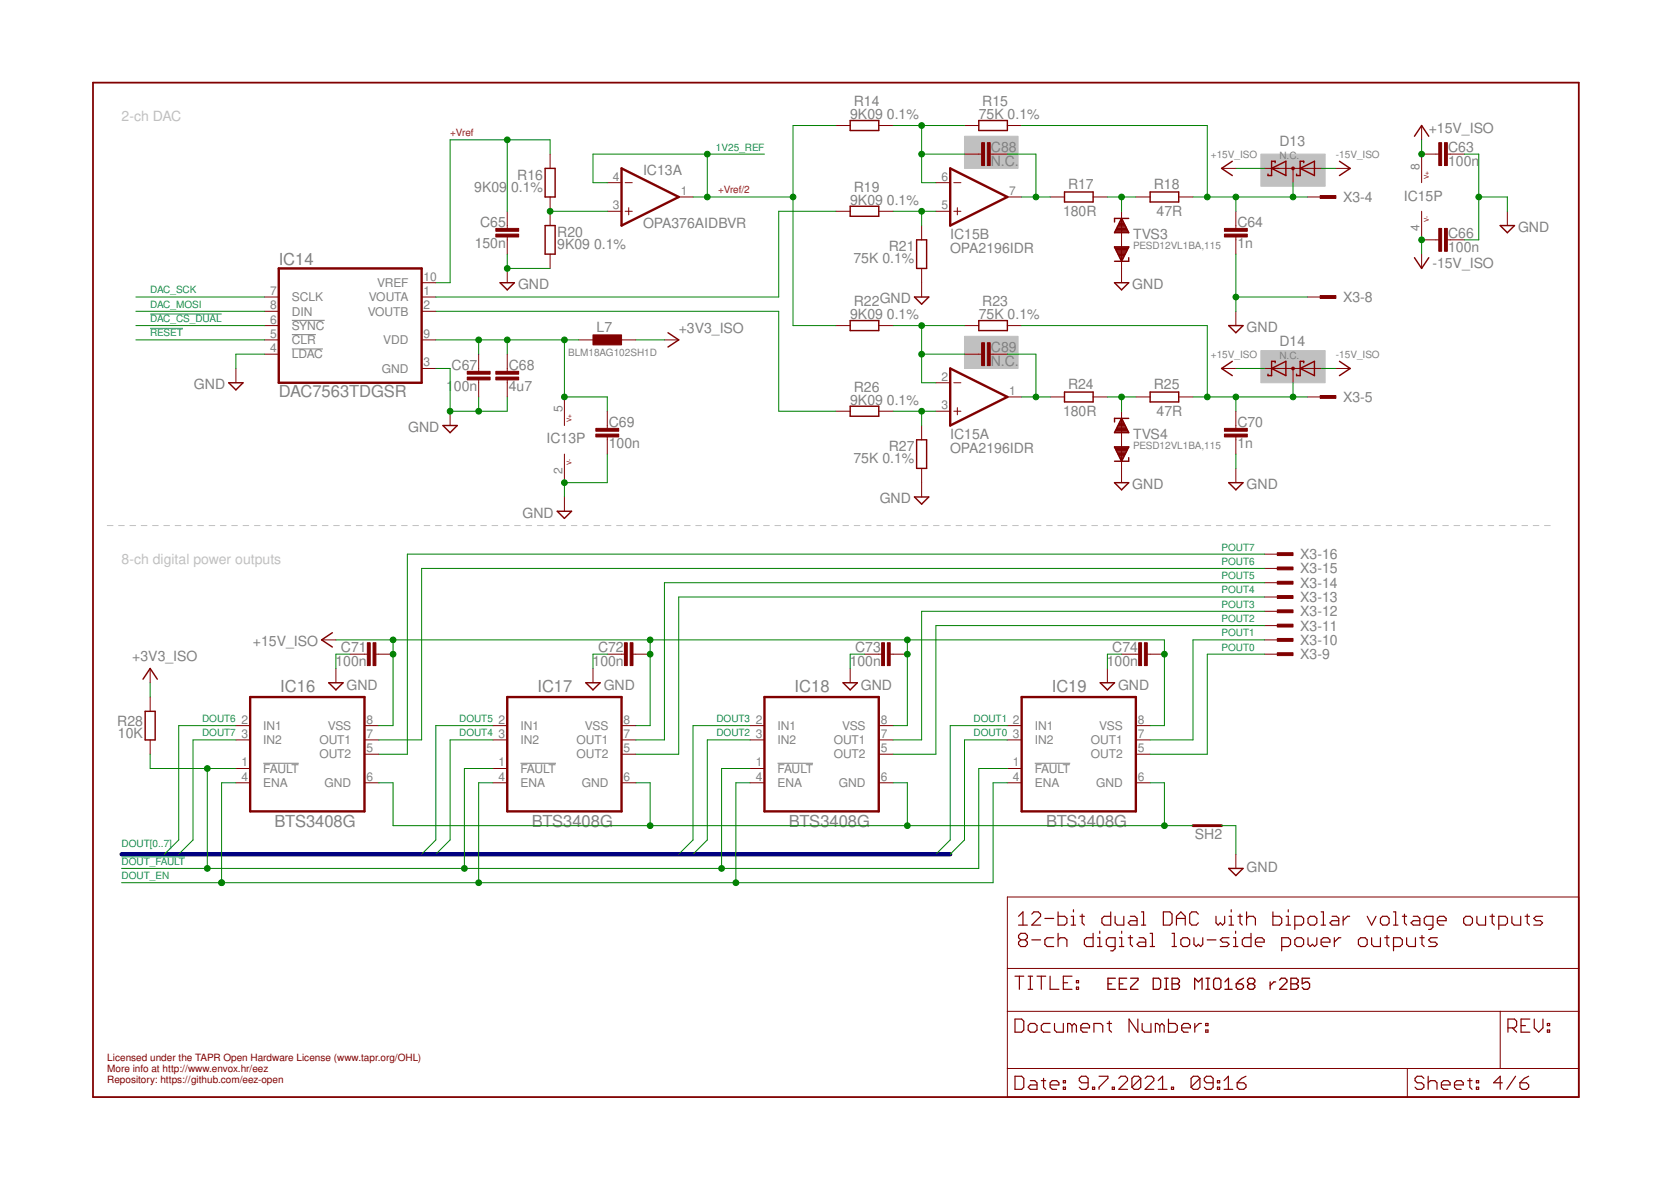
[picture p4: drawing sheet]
<svg xmlns="http://www.w3.org/2000/svg" width="297mm" height="210mm" viewBox="0 0 297 210" stroke-linecap="round" stroke-linejoin="round" font-family="sans-serif">
<g fill="none" stroke="#c0c0c0" stroke-width=".18">
<path d="M19.1 93.4h1M21.1 93.4h1M23.1 93.4h1M25.1 93.4h1M27.1 93.4h1M29.1 93.4h1M31.1 93.4h1.1M33.1 93.4h1.1M35.2 93.4h1M37.2 93.4h1M39.2 93.4h1M41.2 93.4h1"/>
<path d="M43.2 93.4h1M45.2 93.4h1M47.2 93.4h1M49.3 93.4h.9M51.3 93.4h1M53.3 93.4h1M55.3 93.4h1M57.3 93.4h1M59.3 93.4h1M61.3 93.4h1M63.3 93.4h1M65.3 93.4h1.1"/>
<path d="M67.4 93.4h1M69.4 93.4h1M71.4 93.4h1M73.4 93.4h1M75.4 93.4h1M77.4 93.4h1M79.4 93.4h1M81.4 93.4h1M83.4 93.4h1.1M85.4 93.4h1.1M87.5 93.4h1M89.5 93.4h1"/>
<path d="M91.5 93.4h1M93.5 93.4h1M95.5 93.4h1M97.5 93.4h1M99.5 93.4h1M101.6 93.4h1M103.6 93.4h1M105.6 93.4h1M107.6 93.4h1M109.6 93.4h1M111.6 93.4h1M113.6 93.4h1"/>
<path d="M115.6 93.4h1M117.6 93.4h1.1M119.7 93.4h1M121.7 93.4h1M123.7 93.4h1M125.7 93.4h1M127.7 93.4h1M129.7 93.4h1M131.7 93.4h1M133.7 93.4h1M135.7 93.4h1.1M137.8 93.4h1"/>
<path d="M139.8 93.4h1M141.8 93.4h1M143.8 93.4h1M145.8 93.4h1M147.8 93.4h1M149.8 93.4h1M151.8 93.4h1M153.9 93.4h1M155.9 93.4h1M157.9 93.4h1M159.9 93.4h1M161.9 93.4h1"/>
<path d="M163.9 93.4h1M165.9 93.4h1M167.9 93.4h1.1M169.9 93.4h1.1M172 93.4h1M174 93.4h1M176 93.4h1M178 93.4h1M180 93.4h1M182 93.4h1M184 93.4h1M186 93.4h1"/>
<path d="M188 93.4h1.1M190.1 93.4h1M192.1 93.4h1M194.1 93.4h1M196.1 93.4h1M198.1 93.4h1M200.1 93.4h1M202.1 93.4h1M204.2 93.4h.9M206.2 93.4h1M208.2 93.4h1M210.2 93.4h1"/>
<path d="M212.2 93.4h1M214.2 93.4h1M216.2 93.4h1M218.2 93.4h1M220.2 93.4h1.1M222.2 93.4h1.1M224.3 93.4h1M226.3 93.4h1M228.3 93.4h1M230.3 93.4h1M232.3 93.4h1M234.3 93.4h1"/>
<path d="M236.3 93.4h1M238.3 93.4h1.1M240.3 93.4h1.1M242.4 93.4h1M244.4 93.4h1M246.4 93.4h1M248.4 93.4h1M250.4 93.4h1M252.4 93.4h1M254.4 93.4h1M256.5 93.4h1M258.5 93.4h1"/>
<path d="M260.5 93.4h1M262.5 93.4h1M264.5 93.4h1M266.5 93.4h1M268.5 93.4h1M270.5 93.4h1M272.5 93.4h1.1M274.6 93.4h1"/>
</g>
<g fill="#c0c0c0" stroke="#c0c0c0" stroke-width=".18">
<path d="M224.1 27.4h11.5v5.7h-11.5z"/>
<path d="M224.1 62.3h11.5v5.7h-11.5z"/>
<path d="M171.4 24.2h9.6v5.7h-9.6z"/>
<path d="M171.4 59.8h9.6v5.7h-9.6z"/>
</g>
<path d="M51.9 59.5h4.3M51.9 56.9h5.8M51.9 62h5.5M46.8 135.7h6.3M92.5 135.7h6.3M138.2 135.7h6.3M183.9 135.7h6.3" fill="none" stroke="#808080" stroke-width=".18"/>
<g fill="none" stroke="#800000" stroke-width=".21">
<path d="M180.4 173.5h1.6M181.1 162.9l.7-.8v2.3M181.1 164.4h1.5M181.2 173.5v2.3M181.5 167l-.4-.3v-.4l.4-.4h.7l.4 .4v.4l-.4 .3M181.5 167l-.4 .4v.4l.4 .4h.7l.4-.4v-.4l-.4-.4M181.5 167h.7M182.8 173.5h.8M182.8 175.8h.8M183.2 173.5v2.3M183.4 162.5l.4-.4h.8l.4 .4v.4l-1.6 1.5h1.6M183.4 167h1.6"/>
<path d="M184.3 173.5h1.6M185.1 173.5v2.3M185.7 163.2h1.6M186.7 173.5v2.3h1.5M187.3 166.7h-1.2l-.4 .3v.8l.4 .4h1.2M188.1 162.1v2.3h1.2l.4-.4v-.8l-.4-.3h-1.2M188.1 165.9v2.3M188.1 167l.4-.3h.8l.4 .3v1.2M189 174.7h.8M190.4 164.4h.8M190.4 162.9h.4v1.5M190.6 173.5h-1.6v2.3h1.6"/>
<path d="M190.8 161.7v.4M191.3 175.5h.4v.3h-.4zM191.3 174.3h.4v.4h-.4zM192 162.9h.8M192.4 162.5v1.5l.4 .4M194.3 165.9v2.3h-1.2l-.3-.4v-.8l.3-.3h1.2M195.1 168.2h.8M195.1 166.7h.4v1.5M195.5 165.5v.4M197.4 162.1v2.3h-1.1l-.4-.4v-.8l.4-.3h1.1M198.2 162.9v1.1l.4 .4h1.2v-1.5M198.2 168.2h-1.2l-.3-.4v-.8l.3-.3h1.2v1.9l-.4 .4h-.4"/>
<path d="M199 168.2h.8M199 166.7h.4v1.5M199.4 165.5v.4M200.6 166.7h.7M200.9 162.9h.8l.4 .3v1.2h-1.2l-.3-.4 .3-.4h1.2M200.9 166.3v1.5l.4 .4M202.5 166.7h.8l.4 .3v1.2h-1.2l-.4-.4 .4-.4h1.2M202.9 164.4h.8M202.9 162.1h.4v2.3M204.4 165.9h.5v2.3M204.4 168.2h.8M206.8 162.1h1.2l.3 .4v1.5l-.3 .4h-1.2z"/>
<path d="M208.3 165.9h.4v2.3M208.3 168.2h.8M209.1 163.2h1.6M209.1 164.4v-1.5l.8-.8 .8 .8v1.5M209.9 167l.4-.3h.8l.4 .3v.8l-.4 .4h-.8l-.4-.4zM212.2 166.7v1.1l.4 .4 .4-.4 .4 .4 .4-.4v-1.1M213 162.5l-.4-.4h-.7l-.4 .4v1.5l.4 .4h.7l.4-.4M214.6 167h1.6M216.2 162.9v1.1l.3 .4 .4-.4 .4 .4 .4-.4v-1.1M218.5 164.4h.8M218.5 162.9h.4v1.5M218.5 166.7h-1.2l-.4 .3 .4 .4h.8l.4 .4-.4 .4h-1.2"/>
<path d="M218.9 161.7v.4M219.3 168.2h.7M219.3 166.7h.3v1.5M219.6 165.5v.4M220 162.9h.8M220.4 162.5v1.5l.4 .4M221.6 163.2l.4-.3h.8l.4 .3v1.2M221.6 162.1v2.3M222.4 165.9v2.3h-1.2l-.4-.4v-.8l.4-.3h1.2M223.2 167.4h1.5v-.4l-.4-.3h-.8l-.3 .3v.8l.3 .4h.8M226.3 162.1v2.3h1.2l.3-.4v-.8l-.3-.3h-1.2M227.8 168.2h1.2l.4-.4v-.8l-.4-.3h-1.2v2.3"/>
<path d="M228.6 164.4h.8M228.6 162.9h.4v1.5M229 161.7v.4M230.2 164.4h1.2l.3-.4v-.8l-.3-.3h-1.2v2.3M230.2 167l.4-.3h.8l.3 .3v.8l-.3 .4h-.8l-.4-.4zM232.5 163.2l.4-.3h.8l.4 .3v.8l-.4 .4h-.8l-.4-.4zM232.5 166.7v1.1l.4 .4 .4-.4 .4 .4 .4-.4v-1.1M234.8 164.4h.8M234.8 162.1h.4v2.3M234.8 167.4h1.6v-.4l-.4-.3h-.8l-.4 .3v.8l.4 .4h.8M236.8 162.9h.8l.4 .3v1.2h-1.2l-.4-.4 .4-.4h1.2M237.2 166.7v1.5"/>
<path d="M238.4 166.7h-.4l-.8 .7M238.8 162.9v1.5M239.9 162.9h-.4l-.7 .7M241.5 167l.4-.3h.8l.3 .3v.8l-.3 .4h-.8l-.4-.4zM243 162.9l.8 1.5 .8-1.5M243.8 166.7v1.1l.4 .4h1.2v-1.5M245.4 163.2l.4-.3h.7l.4 .3v.8l-.4 .4h-.7l-.4-.4zM246.1 166.7h.8M246.5 166.3v1.5l.4 .4M247.7 164.4h.8M247.7 162.1h.4v2.3M247.7 168.2h1.2l.4-.4v-.8l-.4-.3h-1.2v2.3"/>
<path d="M249.3 162.9h.7M249.7 162.5v1.5l.3 .4M250 166.7v1.1l.4 .4h1.2v-1.5M251.2 162.9h.8l.4 .3v1.2h-1.2l-.4-.4 .4-.4h1.2M252.4 166.7h.8M252.8 166.3v1.5l.4 .4M254.7 164.4h-1.1l-.4-.4v-.8l.4-.3h1.1v1.9l-.4 .4h-.3M255.5 163.6h1.6v-.4l-.4-.3h-.8l-.4 .3v.8l.4 .4h.8M255.5 166.7h-1.2l-.3 .3 .3 .4h.8l.4 .4-.4 .4h-1.1M260.2 163.2l.4-.3h.7l.4 .3v.8l-.4 .4h-.7l-.4-.4zM262.5 162.9v1.1l.4 .4h1.2v-1.5M264.9 162.9h.7"/>
<path d="M265.3 162.5v1.5l.3 .4M266.4 164.4h1.2l.4-.4v-.8l-.4-.3h-1.2v2.3M268.8 162.9v1.1l.4 .4h1.1v-1.5M271.1 162.9h.8M271.5 162.5v1.5l.4 .4M274.2 162.9h-1.2l-.4 .3 .4 .4h.8l.4 .4-.4 .4h-1.2M180.4 181.1h1.2l.4 .4v1.6l-.4 .4h-1.2zM180.4 191.3h1.2l.4 .4v1.5l-.4 .4h-1.2zM182.8 182.3l.4-.4h.7l.4 .4v.8l-.4 .4h-.7l-.4-.4zM183.2 192.1h.7l.4 .3v1.2h-1.1l-.4-.4 .4-.4h1.1M185.1 192.1h.8M185.5 191.7v1.5l.4 .4"/>
<path d="M186.7 192.8h1.5v-.4l-.4-.3h-.8l-.3 .3v.8l.3 .4h.8M186.7 181.9h-1.2l-.4 .4v.8l.4 .4h1.2M187.5 181.9v1.2l.3 .4h1.2v-1.6M189 193.2h.4v.4h-.4zM189 192.1h.4v.3h-.4zM190.6 182.3l-.4-.4h-.4v1.6M190.6 182.3l.4-.4 .3 .4v1.2M190.6 182.3v1.2M192.1 182.7h1.6v-.4l-.4-.4h-.8l-.4 .4v.8l.4 .4h.8M193.4 192.4h-1.1l-.4-.3v-.4l.4-.4h.7l.4 .4v1.5l-.4 .4h-.7l-.4-.4M194.2 193.2h.4v.4h-.4zM194.5 183.5v-1.6h1.1l.4 .4v1.2"/>
<path d="M195.4 191.3h1.5v.4l-1.5 1.5v.4M196.8 181.9h.8M197.2 181.5v1.6l.4 .4M197.7 193.2h.4v.4h-.4zM198.9 191.7l.4-.4h.7l.4 .4v.4l-1.5 1.5h1.5M202.3 181.1v2.4l-1.6-2.4v2.4M202.8 191.7v1.5l-.4 .4h-.8l-.4-.4M202.8 191.7l-.4-.4h-.8l-.4 .4v1.5M202.8 191.7l-1.6 1.5M203 181.9v1.2l.4 .4h1.2v-1.6M203.6 191.7l.3-.4h.8l.4 .4v.4l-1.5 1.5h1.5M205.9 193.6h1.6"/>
<path d="M205.9 192.1l.8-.8v2.3M206.2 182.3l-.4-.4h-.4v1.6M206.2 182.3v1.2M206.2 182.3l.3-.4 .4 .4v1.2M207.7 181.1v2.4h1.2l.4-.4v-.8l-.4-.4h-1.2M208.2 193.2h.4v.4h-.4zM210.1 182.7h1.5v-.4l-.4-.4h-.8l-.3 .4v.8l.3 .4h.8M212.4 181.9v1.6M213.3 191.7v1.5l-.4 .4h-.8l-.4-.4M213.3 191.7l-.4-.4h-.8l-.4 .4v1.5M213.3 191.7l-1.6 1.5M213.6 181.9h-.4l-.8 .8"/>
<path d="M214.3 183.1h.4v.4h-.4zM214.3 181.9h.4v.4h-.4zM215.6 192.4h-1.1l-.4-.3v-.4l.4-.4h.7l.4 .4v1.5l-.4 .4h-.7l-.4-.4M216.4 193.2h.4v.4h-.4zM216.4 192.1h.4v.3h-.4zM217.6 193.6h1.5M217.6 192.1l.8-.8v2.3M219.9 192.4h1.2l.4 .4v.4l-.4 .4h-.8l-.4-.4zM221.5 191.3l-.8 .4-.8 .7M253.1 191.7l-.4-.4h-.8l-.4 .4v.4l.4 .3h.8l.4 .4v.4l-.4 .4h-.8l-.4-.4M253.9 192.4l.4-.3h.8l.3 .3v1.2M253.9 191.3v2.3"/>
<path d="M256.2 192.8h1.6v-.4l-.4-.3h-.8l-.4 .3v.8l.4 .4h.8M258.6 192.8h1.5v-.4l-.4-.3h-.7l-.4 .3v.8l.4 .4h.7M260.9 192.1h.8M261.3 191.7v1.5l.4 .4M262.4 193.2h.4v.4h-.4zM262.4 192.1h.4v.3h-.4zM267.1 192.4h-1.6l1.2-1.1v2.3M268.1 182.7h1.1l.4-.4v-.8l-.4-.4h-1.1v2.4M268.8 182.7l.8 .8M269.4 191.3l-1.6 2.3M270.2 192.4h1.2l.3 .4v.4l-.3 .4h-.8l-.4-.4zM270.4 182.3h.8"/>
<path d="M271.7 191.3l-.7 .4-.8 .7M271.9 181.1h-1.5v2.4h1.5M272.7 181.1v1.6l.8 .8 .8-.8v-1.6M275.1 183.1h.4v.4h-.4zM275.1 181.9h.4v.4h-.4z"/>
</g>
<path d="M16.5 14.7h264.1v180.3h-264.1z" fill="none" stroke="#800000" stroke-width=".32"/>
<g fill="none" stroke="#800000" stroke-width=".18">
<path d="M90.2 37.5v3.1M97.8 27.4v2.5M97.8 35v5.1M107.9 37.5h2.6M107.9 32.5h2.6M111.1 37.5h1.3M111.1 32.5h1.3M111.8 36.9v1.3M120.6 35h2.6M148.6 37.5h2.5M148.6 22.3h2.5M156.2 37.5h2.5"/>
<path d="M156.2 22.3h2.5M166.4 37.5h2.5M166.4 32.5h2.5M169.5 37.5h1.3M169.5 32.5h1.3M170.2 36.9v1.3M171.4 22.3h2.6M171.4 27.4h3.1M176 27.4h3.1M179.1 22.3h2.5M179.1 35h2.5M186.7 35h2.5"/>
<path d="M194.3 35h2.5M199.4 37.5v12.7M201.9 35h2.5M209.5 35h2.6M217.1 29.9h2.6M219.7 37.5v3.1M224.8 29.9h10.1M229.8 29.9v2.6M232.4 35h2.5M237.5 29.9h2.5M252.7 22.3v2.5M252.7 37.5v5.1h3.1"/>
<path d="M255.8 27.4h-3.1v5.1M257.3 27.4h3M267.9 37.5v2.6M47 55.3h2.6M47 52.8h2.6M47 57.9h2.6M75 50.2h2.5M75 55.3h2.5M75 52.8h2.5M90.2 42.1v3.1M90.2 47.7v2.5M97.8 45.2v2.5"/>
<path d="M148.6 57.9h2.5M156.2 57.9h2.5M163.8 40.1v2.5M163.8 47.7v5.1M171.4 57.9h2.6M179.1 57.9h2.5M219.7 42.1v3.1M219.7 55.3v2.6M232.4 52.8h2.5M252.7 45.2v2.5M257.3 42.6h3M41.9 65.5v2.5"/>
<path d="M47 60.4h2.6M47 62.9h2.6M75 60.4h2.5M75 65.5h2.5M80 73.1v2.5M85.1 62.9v3.1M85.1 67.5v3M90.2 62.9v3.1M90.2 67.5v3M100.3 70.5v5.1M102.9 60.4h2.5M107.9 73.1v3"/>
<path d="M107.9 77.7v3M110.5 60.4h2.5M118.1 60.4h2.5M148.6 73.1h2.5M156.2 73.1h2.5M163.8 75.6v2.6M166.4 73.1h2.5M166.4 68h2.5M169.5 73.1h1.3M169.5 68h1.3M170.2 72.5v1.2M171.4 62.9h3.1"/>
<path d="M176 62.9h3.1M179.1 70.5h2.5M186.7 70.5h2.5M194.3 70.5h2.5M199.4 73.1v12.7M201.9 70.5h2.5M209.5 70.5h2.6M217.1 65.5h2.6M219.7 73.1v3M219.7 77.7v3M224.8 65.5h10.1M229.8 65.5v2.5"/>
<path d="M232.4 70.5h2.5M237.5 65.5h2.5M100.3 80.7v5.1M100.3 88.3v2.6M163.8 83.2v5.1M219.7 83.2v2.6M224.8 98.5h2.5M26.7 118.8v2.5M57.2 113.7h2.5M59.7 118.8v2.5M62.3 116.3h3M66.8 116.3h3.1"/>
<path d="M105.4 118.8v2.5M107.9 116.3h3.1M112.5 116.3h3.1M151.1 118.8v2.5M153.7 116.3h3M158.2 116.3h3.1M196.8 118.8v2.5M199.4 116.3h3M203.9 116.3h3.1M224.8 113.7h2.5M224.8 116.3h2.5M224.8 111.2h2.5"/>
<path d="M224.8 108.6h2.5M224.8 106.1h2.5M224.8 103.6h2.5M224.8 101h2.5M26.7 123.9v2.5M26.7 131.5v2.5M41.9 129h2.6M41.9 136.6h2.6M41.9 131.5h2.6M41.9 139.1h2.6M64.8 129h2.5M64.8 131.5h2.5"/>
<path d="M64.8 139.1h2.5M64.8 134h2.5M87.6 129h2.6M87.6 136.6h2.6M87.6 131.5h2.6M87.6 139.1h2.6M110.5 129h2.5M110.5 131.5h2.5M110.5 139.1h2.5M110.5 134h2.5M133.3 129h2.6M133.3 136.6h2.6"/>
<path d="M133.3 131.5h2.6M133.3 139.1h2.6M156.2 129h2.5M156.2 131.5h2.5M156.2 139.1h2.5M156.2 134h2.5M179.1 129h2.5M179.1 136.6h2.5M179.1 131.5h2.5M179.1 139.1h2.5M201.9 129h2.5M201.9 131.5h2.5"/>
<path d="M201.9 139.1h2.5M201.9 134h2.5M179.1 159.4h101.5v35.6h-101.5zM219.7 151.8v2.5M179.1 179.7h101.5M179.1 172.1h101.5M266.7 179.7v10.2M179.1 189.9h101.5M250.2 189.9v5.1"/>
</g>
<g fill="none" stroke="#800000" stroke-width=".23">
<path d="M197 174.9h.6M198.3 173.9h-1.3v1.9h1.3M199 174.9h.6M200.3 173.9h-1.3v1.9h1.3M201 173.9h1.3v.3l-1.3 1.3v.3h1.3M205 173.9h1l.3 .3v1.3l-.3 .3h-1zM207 173.9h.7M207 175.8h.7M207.3 173.9v1.9M208.3 173.9h1l.4 .3v.3l-.4 .4 .4 .3v.3l-.4 .3h-1zM208.3 174.9h1M212.4 175.8v-1.9l.6 .6 .7-.6v1.9"/>
<path d="M214.4 173.9h.6M214.4 175.8h.6M214.7 173.9v1.9M216 173.9h.7l.3 .3v1.3l-.3 .3h-.7l-.3-.3v-1.3zM217.7 175.8h1.3M217.7 174.5l.7-.6v1.9M219.8 174.9h.9l.3 .3v.3l-.3 .3h-.6l-.3-.3zM221 173.9l-.6 .3-.6 .7M222.1 174.9l-.3-.4v-.3l.3-.3h.6l.4 .3v.3l-.4 .4M222.1 174.9l-.3 .3v.3l.3 .3h.6l.4-.3v-.3l-.4-.3M222.1 174.9h.6M225.8 174.5v1.3"/>
<path d="M226.8 174.5h-.4l-.6 .7M227.5 174.2l.3-.3h.6l.4 .3v.3l-1.3 1.3h1.3M229.5 173.9h.9l.4 .3v.3l-.4 .4 .4 .3v.3l-.4 .3h-.9zM229.5 174.9h.9M232.8 173.9h-1.3v1l.6-.4h.4l.3 .4v.6l-.3 .3h-.7l-.3-.3"/>
</g>
<g fill="#800000" stroke="#800000" stroke-width=".18">
<path d="M227.1 113.5h2.7v.5h-2.7z"/>
<path d="M88.1 66h4.1v.5h-4.1z"/>
<path d="M88.1 67h4.1v.5h-4.1z"/>
<path d="M83.1 67h4v.5h-4z"/>
<path d="M83.1 66h4v.5h-4z"/>
<path d="M217.7 41.6h4v.5h-4z"/>
<path d="M217.7 40.6h4v.5h-4z"/>
<path d="M217.7 77.2h4v.5h-4z"/>
<path d="M217.7 76.1h4v.5h-4z"/>
<path d="M88.1 40.6h4.1v.5h-4.1z"/>
<path d="M88.1 41.6h4.1v.5h-4.1z"/>
<path d="M105.4 59.5h5.1v1.8h-5.1z"/>
<path d="M105.9 77.2h4.1v.5h-4.1z"/>
<path d="M105.9 76.1h4.1v.5h-4.1z"/>
<path d="M256.8 25.4h.5v4h-.5z"/>
<path d="M255.8 25.4h.5v4h-.5z"/>
<path d="M256.8 40.6h.5v4.1h-.5z"/>
<path d="M255.8 40.6h.5v4.1h-.5z"/>
<path d="M203.4 114.2h.5v4.1h-.5z"/>
<path d="M202.4 114.2h.5v4.1h-.5z"/>
<path d="M157.7 114.2h.5v4.1h-.5z"/>
<path d="M156.7 114.2h.5v4.1h-.5z"/>
<path d="M112 114.2h.5v4.1h-.5z"/>
<path d="M111 114.2h.5v4.1h-.5z"/>
<path d="M66.3 114.2h.5v4.1h-.5z"/>
<path d="M65.3 114.2h.5v4.1h-.5z"/>
<path d="M227.1 116h2.7v.5h-2.7z"/>
<path d="M227.1 110.9h2.7v.5h-2.7z"/>
<path d="M227.1 108.4h2.7v.5h-2.7z"/>
<path d="M227.1 105.9h2.7v.5h-2.7z"/>
<path d="M227.1 103.3h2.7v.5h-2.7z"/>
<path d="M227.1 100.8h2.7v.5h-2.7z"/>
<path d="M227.1 98.2h2.7v.5h-2.7z"/>
<path d="M234.7 52.5h2.8v.5h-2.8z"/>
<path d="M234.7 34.8h2.8v.5h-2.8z"/>
<path d="M234.7 70.3h2.8v.5h-2.8z"/>
<path d="M175.5 25.4h.5v4h-.5z"/>
<path d="M174.5 25.4h.5v4h-.5z"/>
<path d="M175.5 60.9h.5v4.1h-.5z"/>
<path d="M174.5 60.9h.5v4.1h-.5z"/>
</g>
<g fill="none" stroke="#800000" stroke-width=".25">
<path d="M96.9 29.9h1.8v5.1h-1.8zM151.1 36.7h5.1v1.7h-5.1zM151.1 21.4h5.1v1.8h-5.1zM174 21.4h5.1v1.8h-5.1zM189.2 34.1h5.1v1.8h-5.1zM198.8 39.9h1.1M198.9 39.7h.9M199.1 39.5h.6M199.2 39.2h.4M199.3 39h.2M199.4 38.8l1.2 2.6h-2.5zM200.6 38.8h-2.5v.7"/>
<path d="M204.4 34.1h5.1v1.8h-5.1zM219.1 28.7l-2 1.2 2 1.3M226 29.9l2.6-1.2v2.5zM226.7 28.9v-.2h-.7v2.5h-.6v-.3M231.1 29.9l2.6-1.2v2.5zM231.8 28.9v-.2h-.7v2.5h-.6v-.3M238.1 28.7l1.9 1.2-1.9 1.3M251.4 24.2l1.3-1.9 1.3 1.9M88.9 50.2h2.5l-1.2 1.3zM96.9 40.1h1.8v5.1h-1.8zM118.7 59.1l1.9 1.3-1.9 1.3M151.1 57h5.1v1.8h-5.1z"/>
<path d="M162.6 52.8h2.5l-1.3 1.3zM162.9 42.6h1.8v5.1h-1.8zM174 57h5.1v1.8h-5.1zM198.1 43.9h2.5l-1.2 2.5zM198.1 50.2h2.5l-1.2 1.3zM198.2 41.2h2.4M198.2 44.1h2.3M198.3 41h2.2M198.3 44.3h2.1M198.4 40.8h2M198.4 44.6h1.9M198.5 40.6h1.8"/>
<path d="M198.6 44.8h1.6M198.6 40.3h1.6M198.7 45h1.4M198.7 40.1h1.3M198.8 45.2h1.2M198.9 45.4h1M199 45.7h.7M199.1 45.9h.5M199.2 46.1h.3M199.3 46.3h.1M200.6 45.8v.6h-2.5M218.4 57.9h2.6l-1.3 1.2z"/>
<path d="M251.4 45.8l1.3 1.9 1.3-1.9M266.7 40.1h2.5l-1.3 1.3zM40.7 68h2.5l-1.3 1.3zM78.7 75.6h2.6l-1.3 1.3zM151.1 72.2h5.1v1.8h-5.1zM162.9 78.2h1.8v5h-1.8zM189.2 69.7h5.1v1.7h-5.1zM198.1 79.4h2.5l-1.2 2.6zM198.2 76.8h2.4M198.2 79.7h2.3M198.3 76.6h2.2M198.3 79.9h2.1"/>
<path d="M198.4 76.3h2M198.5 76.1h1.8M198.6 75.9h1.6M198.7 75.7h1.3M198.8 75.5h1.1M198.9 75.2h.9M199.1 75h.6M199.2 74.8h.4M199.3 74.6h.2M199.4 74.4l1.2 2.5h-2.5zM200.6 74.4h-2.5v.6M204.4 69.7h5.1v1.7h-5.1z"/>
<path d="M219.1 64.2l-2 1.3 2 1.3M226 65.5l2.6-1.3v2.6zM226.7 64.5v-.3h-.7v2.6h-.6v-.3M231.1 65.5l2.6-1.3v2.6zM231.8 64.5v-.3h-.7v2.6h-.6v-.3M238.1 64.2l1.9 1.3-1.9 1.3M99.1 90.9h2.5l-1.3 1.2zM162.6 88.3h2.5l-1.3 1.3zM198.1 85.8h2.5l-1.2 1.3zM198.4 80.1h1.9M198.6 80.3h1.6M198.7 80.6h1.4"/>
<path d="M198.8 80.8h1.2M198.9 81h1M199 81.2h.7M199.1 81.4h.5M199.2 81.7h.3M199.3 81.9h.1M200.6 81.3v.7h-2.5M218.4 85.8h2.6l-1.3 1.3zM59.1 112.5l-1.9 1.2 1.9 1.3M25.4 120.7l1.3-1.9 1.3 1.9M25.8 126.4h1.8v5.1h-1.8zM58.4 121.3h2.6l-1.3 1.3z"/>
<path d="M104.1 121.3h2.6l-1.3 1.3zM149.9 121.3h2.5l-1.3 1.3zM195.6 121.3h2.5l-1.3 1.3zM218.4 154.3h2.6l-1.3 1.3z"/>
</g>
<g fill="none" stroke="#800000" stroke-width=".42">
<path d="M110.5 29.9l10.1 5.1-10.1 5.1zM168.9 29.9l10.2 5.1-10.2 5.1zM49.6 47.7h25.4v20.3h-25.4zM168.9 65.5l10.2 5-10.2 5.1zM44.5 123.9h20.3v20.3h-20.3zM90.2 123.9h20.3v20.3h-20.3zM135.9 123.9h20.3v20.3h-20.3zM181.6 123.9h20.3v20.3h-20.3z"/>
<circle cx="229.8" cy="29.9" r=".13"/>
<circle cx="229.8" cy="65.5" r=".13"/>
</g>
<path d="M212.1 146.7h5" fill="none" stroke="#800000" stroke-width=".51"/>
<path d="M21.6 151.8h147.3" fill="none" stroke="#000080" stroke-width=".76"/>
<g fill="none" stroke="#008000" stroke-width=".18">
<path d="M90.2 24.8v12.7M97.8 37.5h10.1M97.8 27.4v-2.6h-17.8v25.4h-2.5M123.2 35h17.8M125.7 27.4v7.6M135.9 27.4h-30.5v5.1h2.5M148.6 37.5h-10.2v15.3h-60.9M148.6 22.3h-7.6v35.6h7.6M158.7 37.5h7.7M158.7 22.3h12.7M163.8 22.3v10.2h2.6M163.8 37.5v2.6"/>
<path d="M163.8 27.4h7.6M179.1 27.4h5v7.6M181.6 22.3h33v12.7M181.6 35h5.1M196.8 35h5.1M199.4 35v2.5M212.1 35h20.3M219.7 35v2.5M219.7 29.9h5.1M229.8 32.5v2.5M234.9 29.9h2.6M252.7 24.8v2.6"/>
<path d="M260.3 27.4h2.6v15.2h-2.6M262.9 35h5v2.5M24.2 57.9h22.8M24.2 52.8h22.8M24.2 55.3h22.8M77.5 55.3h60.9v17.8h10.2M90.2 45.2v2.5h7.6M158.7 57.9h12.7M163.8 57.9v10.1h2.6M181.6 57.9h33v12.6M219.7 45.2v10.1M219.7 52.8h12.7"/>
<path d="M252.7 42.6v2.6M24.2 60.4h22.8M47 62.9h-5.1v2.6M77.5 65.5h2.5v7.6h10.2v-2.6M77.5 60.4h25.4M85.1 60.4v2.5M85.1 70.5v2.6M90.2 60.4v2.5M100.3 60.4v10.1h7.6v2.6M113 60.4h5.1M158.7 73.1h7.7M163.8 73.1v2.5"/>
<path d="M163.8 62.9h7.6M179.1 62.9h5v7.6M181.6 70.5h5.1M196.8 70.5h5.1M199.4 70.5v2.6M212.1 70.5h20.3M219.7 65.5h5.1M219.7 70.5v2.6M229.8 68v2.5M234.9 65.5h2.6M107.9 80.7v5.1h-7.6v2.5M219.7 80.7v2.5"/>
<path d="M224.8 98.5h-152.4v35.5h-5.1M59.7 113.7h147.3v15.3h-2.6M62.3 116.3h-2.6v2.5M69.9 113.7v15.3h-2.6M107.9 116.3h-2.5v2.5M115.6 113.7v15.3h-2.6M153.7 116.3h-2.6v2.5M161.3 113.7v15.3h-2.6M199.4 116.3h-2.6v2.5M224.8 108.6h-61v22.9h-5.1M224.8 116.3h-10.2v17.7h-10.2M224.8 113.7h-12.7v17.8h-7.7"/>
<path d="M224.8 101h-149.8v30.5h-7.7M224.8 103.6h-106.7v27.9h-5.1M224.8 106.1h-104.2v27.9h-7.6M224.8 111.2h-58.4v22.8h-7.7M26.7 121.3v2.6M26.7 134v2.6h15.2M36.9 136.6v17.7M41.9 129h-10.1v20.3l-2.6 2.5M41.9 131.5h-7.6v17.8l-2.5 2.5M41.9 139.1h-2.5v17.8M67.3 139.1h2.6v7.6h142.2M87.6 131.5h-7.6v17.8l-2.5 2.5"/>
<path d="M87.6 139.1h-2.5v17.8M87.6 129h-10.1v20.3l-2.5 2.5M87.6 136.6h-5.1v17.7M113 139.1h2.6v7.6M133.3 129h-10.1v20.3l-2.6 2.5M133.3 131.5h-7.6v17.8l-2.5 2.5M133.3 136.6h-5v17.7M133.3 139.1h-2.5v17.8M158.7 139.1h2.6v7.6M179.1 129h-10.2v20.3l-2.5 2.5M179.1 131.5h-7.7v17.8l-2.5 2.5M179.1 136.6h-5.1v17.7h-152.4"/>
<path d="M179.1 139.1h-2.6v17.8h-154.9M204.4 139.1h2.6v7.6M217.1 146.7h2.6v5.1"/>
</g>
<g fill="#008000" stroke="#008000" stroke-width=".18">
<circle cx="163.8" cy="37.5" r=".51"/>
<circle cx="163.8" cy="22.3" r=".51"/>
<circle cx="163.8" cy="27.4" r=".51"/>
<circle cx="163.8" cy="73.1" r=".51"/>
<circle cx="163.8" cy="57.9" r=".51"/>
<circle cx="163.8" cy="62.9" r=".51"/>
<circle cx="184.1" cy="70.5" r=".51"/>
<circle cx="80" cy="73.1" r=".51"/>
<circle cx="85.1" cy="73.1" r=".51"/>
<circle cx="219.7" cy="52.8" r=".51"/>
<circle cx="90.2" cy="47.7" r=".51"/>
<circle cx="100.3" cy="85.8" r=".51"/>
<circle cx="262.9" cy="35" r=".51"/>
<circle cx="85.1" cy="60.4" r=".51"/>
<circle cx="90.2" cy="60.4" r=".51"/>
<circle cx="100.3" cy="60.4" r=".51"/>
<circle cx="100.3" cy="70.5" r=".51"/>
<circle cx="199.4" cy="70.5" r=".51"/>
<circle cx="214.6" cy="70.5" r=".51"/>
<circle cx="219.7" cy="70.5" r=".51"/>
<circle cx="229.8" cy="70.5" r=".51"/>
<circle cx="214.6" cy="35" r=".51"/>
<circle cx="219.7" cy="35" r=".51"/>
<circle cx="229.8" cy="35" r=".51"/>
<circle cx="199.4" cy="35" r=".51"/>
<circle cx="184.1" cy="35" r=".51"/>
<circle cx="252.7" cy="27.4" r=".51"/>
<circle cx="161.3" cy="113.7" r=".51"/>
<circle cx="115.6" cy="113.7" r=".51"/>
<circle cx="207" cy="116.3" r=".51"/>
<circle cx="69.9" cy="113.7" r=".51"/>
<circle cx="69.9" cy="116.3" r=".51"/>
<circle cx="115.6" cy="116.3" r=".51"/>
<circle cx="161.3" cy="116.3" r=".51"/>
<circle cx="252.7" cy="42.6" r=".51"/>
<circle cx="90.2" cy="24.8" r=".51"/>
<circle cx="125.7" cy="35" r=".51"/>
<circle cx="141" cy="35" r=".51"/>
<circle cx="125.7" cy="27.4" r=".51"/>
<circle cx="97.8" cy="37.5" r=".51"/>
<circle cx="128.3" cy="154.3" r=".51"/>
<circle cx="82.5" cy="154.3" r=".51"/>
<circle cx="36.9" cy="154.3" r=".51"/>
<circle cx="36.9" cy="136.6" r=".51"/>
<circle cx="130.8" cy="156.9" r=".51"/>
<circle cx="85.1" cy="156.9" r=".51"/>
<circle cx="39.4" cy="156.9" r=".51"/>
<circle cx="161.3" cy="146.7" r=".51"/>
<circle cx="115.6" cy="146.7" r=".51"/>
<circle cx="207" cy="146.7" r=".51"/>
</g>
<path d="M26.7 55.8h12.7M26.7 58.4h5.8M21.6 152.3h11.3" fill="none" stroke="#008080" stroke-width=".18"/>
<g font-size="2.9" fill="#808080">
<text x="49.5" y="47.1">IC14</text>
<text x="49.5" y="70.6">DAC7563TDGSR</text>
<text x="49.8" y="123">IC16</text>
<text x="95.5" y="123">IC17</text>
<text x="141.2" y="123">IC18</text>
<text x="187" y="123">IC19</text>
<text x="48.8" y="147.1">BTS3408G</text>
<text x="94.5" y="147.1">BTS3408G</text>
<text x="140.2" y="147.1">BTS3408G</text>
<text x="185.9" y="147.1">BTS3408G</text>
</g>
<g font-size="2.5" fill="#c0c0c0">
<text x="21.6" y="21.5">2-ch DAC</text>
<text x="21.6" y="100.3">8-ch digital power outputs</text>
</g>
<g font-size="2.5" fill="#808080">
<text x="151.1" y="21.2">9K09</text>
<text x="151.8" y="18.9">R14</text>
<text x="157.7" y="21.2">0.1%</text>
<text x="174" y="21.2">75K 0.1%</text>
<text x="174.6" y="18.9">R15</text>
<text x="254" y="23.6">+15V_ISO</text>
<text x="176.1" y="29.5">N.C.</text>
<text x="176.1" y="27">C88</text>
<text x="227.4" y="26">D13</text>
<text x="257.4" y="29.5">100n</text>
<text x="257.4" y="27">C63</text>
<text x="84.3" y="34.1">9K09</text>
<text x="90.8" y="34.1">0.1%</text>
<text x="92" y="31.9">R16</text>
<text x="114.3" y="31.1">IC13A</text>
<text x="151.8" y="34.1">R19</text>
<text x="189.9" y="33.5">R17</text>
<text x="205.1" y="33.5">R18</text>
<text x="238.7" y="35.9">X3-4</text>
<text x="249.5" y="35.6">IC15P</text>
<text x="85.4" y="40.3">C65</text>
<text x="114.3" y="40.6">OPA376AIDBVR</text>
<text x="151.1" y="36.4">9K09</text>
<text x="157.7" y="36.4">0.1%</text>
<text x="189" y="38.3">180R</text>
<text x="205.6" y="38.3">47R</text>
<text x="219.9" y="40.3">C64</text>
<text x="269.9" y="41.2">GND</text>
<text x="84.4" y="44.2">150n</text>
<text x="99.1" y="44.3">9K09</text>
<text x="99.1" y="42.1">R20</text>
<text x="105.6" y="44.3">0.1%</text>
<text x="151.7" y="46.8">75K 0.1%</text>
<text x="158" y="44.6">R21</text>
<text x="168.9" y="45">OPA2196IDR</text>
<text x="168.9" y="42.5">IC15B</text>
<text x="201.4" y="42.5">TVS3</text>
<text x="219.9" y="44.1">1n</text>
<text x="254.6" y="47.7">-15V_ISO</text>
<text x="257.4" y="44.8">100n</text>
<text x="257.4" y="42.2">C66</text>
<text x="92.1" y="51.4">GND</text>
<text x="201.3" y="51.4">GND</text>
<text x="238.7" y="53.7">X3-8</text>
<text x="106.1" y="59">L7</text>
<text x="120.7" y="59.1">+3V3_ISO</text>
<text x="151.1" y="56.7">9K09</text>
<text x="151.8" y="54.5">R22GND</text>
<text x="157.7" y="56.7">0.1%</text>
<text x="174" y="56.7">75K 0.1%</text>
<text x="174.6" y="54.5">R23</text>
<text x="221.6" y="59">GND</text>
<text x="80.3" y="65.7">C67</text>
<text x="90.4" y="65.7">C68</text>
<text x="176.1" y="65.1">N.C.</text>
<text x="176.1" y="62.6">C89</text>
<text x="227.4" y="61.6">D14</text>
<text x="34.5" y="69.2">GND</text>
<text x="79.3" y="69.5">1</text>
<text x="80.7" y="69.5">00n</text>
<text x="90.4" y="69.5">4u7</text>
<text x="151.1" y="72">9K09</text>
<text x="151.8" y="69.7">R26</text>
<text x="157.7" y="72">0.1%</text>
<text x="189.9" y="69.1">R24</text>
<text x="205.1" y="69.1">R25</text>
<text x="238.7" y="71.4">X3-5</text>
<text x="72.6" y="76.8">GND</text>
<text x="108.2" y="75.9">C69</text>
<text x="189" y="73.9">180R</text>
<text x="205.6" y="73.9">47R</text>
<text x="219.9" y="75.9">C70</text>
<text x="97.2" y="78.8">IC13P</text>
<text x="108.2" y="79.7">100n</text>
<text x="151.7" y="82.4">75K 0.1%</text>
<text x="158" y="80.2">R27</text>
<text x="168.9" y="80.6">OPA2196IDR</text>
<text x="168.9" y="78.1">IC15A</text>
<text x="201.4" y="78.1">TVS4</text>
<text x="219.9" y="79.7">1n</text>
<text x="156.4" y="89.5">GND</text>
<text x="201.3" y="86.9">GND</text>
<text x="221.6" y="86.9">GND</text>
<text x="92.9" y="92">GND</text>
<text x="231.1" y="101.9">X3-15</text>
<text x="231.1" y="99.4">X3-16</text>
<text x="231.1" y="107">X3-13</text>
<text x="231.1" y="104.5">X3-14</text>
<text x="231.1" y="112.1">X3-11</text>
<text x="231.1" y="109.5">X3-12</text>
<text x="23.5" y="117.5">+3V3_ISO</text>
<text x="45" y="114.9">+15V_ISO</text>
<text x="59.6" y="118.4">100n</text>
<text x="60.6" y="115.9">C71</text>
<text x="105.3" y="118.4">100n</text>
<text x="106.3" y="115.9">C72</text>
<text x="151" y="118.4">100n</text>
<text x="152" y="115.9">C73</text>
<text x="196.8" y="118.4">100n</text>
<text x="197.7" y="115.9">C74</text>
<text x="231.1" y="114.6">X3-10</text>
<text x="231.1" y="117.2">X3-9</text>
<text x="61.6" y="122.6">GND</text>
<text x="107.3" y="122.6">GND</text>
<text x="153" y="122.6">GND</text>
<text x="198.7" y="122.6">GND</text>
<text x="20.8" y="129.1">R28</text>
<text x="21" y="131.2">10K</text>
<text x="212.4" y="149.2">SH2</text>
<text x="221.6" y="155">GND</text>
</g>
<g font-size="2.1" fill="#808080">
<text x="109" y="32.1">4</text>
<text x="121" y="34.7">1</text>
<text x="167.4" y="32.1">6</text>
<text x="179.4" y="34.7">7</text>
<text x="252.4" y="30.1" transform="rotate(-90 252.4 30.1)">8</text>
<text x="109" y="37.2">3</text>
<text x="167.4" y="37.2">5</text>
<text x="252.4" y="41.1" transform="rotate(-90 252.4 41.1)">4</text>
<text x="48" y="52.4">7</text>
<text x="51.9" y="53.5">SCLK</text>
<text x="65.6" y="53.5">VOUTA</text>
<text x="67" y="51">VREF</text>
<text x="75.3" y="49.9">10</text>
<text x="75.3" y="52.4">1</text>
<text x="48" y="55">8</text>
<text x="48" y="57.5">6</text>
<text x="51.9" y="56.1">DIN</text>
<text x="51.9" y="58.6">SYNC</text>
<text x="65.4" y="56.1">VOUTB</text>
<text x="75.3" y="55">2</text>
<text x="48" y="62.6">4</text>
<text x="48" y="60">5</text>
<text x="51.9" y="63.7">LDAC</text>
<text x="51.9" y="61.2">CLR</text>
<text x="68.1" y="61.2">VDD</text>
<text x="75.3" y="60">9</text>
<text x="75.3" y="65.1">3</text>
<text x="67.9" y="66.2">GND</text>
<text x="167.4" y="67.7">2</text>
<text x="179.4" y="70.2">1</text>
<text x="100" y="73.3" transform="rotate(-90 100 73.3)">5</text>
<text x="167.4" y="72.7">3</text>
<text x="100" y="84.2" transform="rotate(-90 100 84.2)">2</text>
<text x="42.9" y="128.6">2</text>
<text x="42.9" y="131.1">3</text>
<text x="46.8" y="129.7">IN1</text>
<text x="58.3" y="129.7">VSS</text>
<text x="65.1" y="128.6">8</text>
<text x="65.1" y="131.1">7</text>
<text x="88.6" y="128.6">2</text>
<text x="88.6" y="131.1">3</text>
<text x="92.5" y="129.7">IN1</text>
<text x="104" y="129.7">VSS</text>
<text x="110.9" y="128.6">8</text>
<text x="110.9" y="131.1">7</text>
<text x="134.3" y="128.6">2</text>
<text x="134.3" y="131.1">3</text>
<text x="138.2" y="129.7">IN1</text>
<text x="149.7" y="129.7">VSS</text>
<text x="156.6" y="128.6">8</text>
<text x="156.6" y="131.1">7</text>
<text x="180.1" y="128.6">2</text>
<text x="180.1" y="131.1">3</text>
<text x="183.9" y="129.7">IN1</text>
<text x="195.4" y="129.7">VSS</text>
<text x="202.3" y="128.6">8</text>
<text x="202.3" y="131.1">7</text>
<text x="42.9" y="136.2">1</text>
<text x="46.8" y="137.3">FAULT</text>
<text x="46.8" y="132.3">IN2</text>
<text x="56.8" y="132.3">OUT1</text>
<text x="56.8" y="134.8">OUT2</text>
<text x="65.1" y="133.7">5</text>
<text x="88.6" y="136.2">1</text>
<text x="92.5" y="137.3">FAULT</text>
<text x="92.5" y="132.3">IN2</text>
<text x="102.5" y="132.3">OUT1</text>
<text x="102.5" y="134.8">OUT2</text>
<text x="110.9" y="133.7">5</text>
<text x="134.3" y="136.2">1</text>
<text x="138.2" y="137.3">FAULT</text>
<text x="138.2" y="132.3">IN2</text>
<text x="148.2" y="132.3">OUT1</text>
<text x="148.2" y="134.8">OUT2</text>
<text x="156.6" y="133.7">5</text>
<text x="180.1" y="136.2">1</text>
<text x="183.9" y="137.3">FAULT</text>
<text x="183.9" y="132.3">IN2</text>
<text x="193.9" y="132.3">OUT1</text>
<text x="193.9" y="134.8">OUT2</text>
<text x="202.3" y="133.7">5</text>
<text x="42.9" y="138.8">4</text>
<text x="46.8" y="139.9">ENA</text>
<text x="57.7" y="139.9">GND</text>
<text x="65.1" y="138.8">6</text>
<text x="88.6" y="138.8">4</text>
<text x="92.5" y="139.9">ENA</text>
<text x="103.4" y="139.9">GND</text>
<text x="110.9" y="138.8">6</text>
<text x="134.3" y="138.8">4</text>
<text x="138.2" y="139.9">ENA</text>
<text x="149.1" y="139.9">GND</text>
<text x="156.6" y="138.8">6</text>
<text x="180.1" y="138.8">4</text>
<text x="183.9" y="139.9">ENA</text>
<text x="194.8" y="139.9">GND</text>
<text x="202.3" y="138.8">6</text>
</g>
<g font-size="1.8" fill="#f00">
<text x="80" y="24.2">+Vref</text>
<text x="127.6" y="34.4">+Vref/2</text>
</g>
<g font-size="1.8" fill="#008080">
<text x="127.3" y="26.8">1V25_REF</text>
<text x="26.7" y="52.1">DAC_SCK</text>
<text x="26.7" y="57.2">DAC_CS_DUAL</text>
<text x="26.7" y="59.8">RESET</text>
<text x="26.7" y="54.7">DAC_MOSI</text>
<text x="217.2" y="97.9">POUT7</text>
<text x="217.2" y="100.4">POUT6</text>
<text x="217.2" y="102.9">POUT5</text>
<text x="217.2" y="105.5">POUT4</text>
<text x="217.2" y="108">POUT3</text>
<text x="217.2" y="110.6">POUT2</text>
<text x="217.2" y="113.1">POUT1</text>
<text x="217.2" y="115.6">POUT0</text>
<text x="35.9" y="130.9">DOUT7</text>
<text x="35.9" y="128.3">DOUT6</text>
<text x="81.6" y="130.9">DOUT4</text>
<text x="81.6" y="128.3">DOUT5</text>
<text x="127.3" y="130.9">DOUT2</text>
<text x="127.3" y="128.3">DOUT3</text>
<text x="173.1" y="130.9">DOUT0</text>
<text x="173.1" y="128.3">DOUT1</text>
<text x="21.6" y="150.5">DOUT[0..7]</text>
<text x="21.6" y="153.7">DOUT_FAULT</text>
<text x="21.6" y="156.3">DOUT_EN</text>
</g>
<g font-size="1.8" fill="#808080">
<text x="215.3" y="28">+15V_ISO</text>
<text x="227.4" y="28.2">N.C.</text>
<text x="237.5" y="28">-15V_ISO</text>
<text x="201.4" y="44.3">PESD12VL1BA,115</text>
<text x="101" y="63.3">BLM18AG102SH1D</text>
<text x="215.3" y="63.6">+15V_ISO</text>
<text x="227.4" y="63.7">N.C.</text>
<text x="237.5" y="63.6">-15V_ISO</text>
<text x="201.4" y="79.8">PESD12VL1BA,115</text>
</g>
<g font-size="1.8" fill="#800000">
<text x="19.1" y="188.6">Licensed under the TAPR Open Hardware License (www.tapr.org/OHL)</text>
<text x="19.1" y="190.5">More info at http://www.envox.hr/eez</text>
<text x="19.1" y="192.4">Repository: https://github.com/eez-open</text>
</g>
<g font-size="1.1" fill="#800000">
<text x="254" y="31.8" transform="rotate(-90 254 31.8)">V+</text>
<text x="254" y="39.5" transform="rotate(-90 254 39.5)">V-</text>
<text x="101.6" y="75" transform="rotate(-90 101.6 75)">V+</text>
<text x="101.6" y="82.6" transform="rotate(-90 101.6 82.6)">V-</text>
</g>
</svg>
